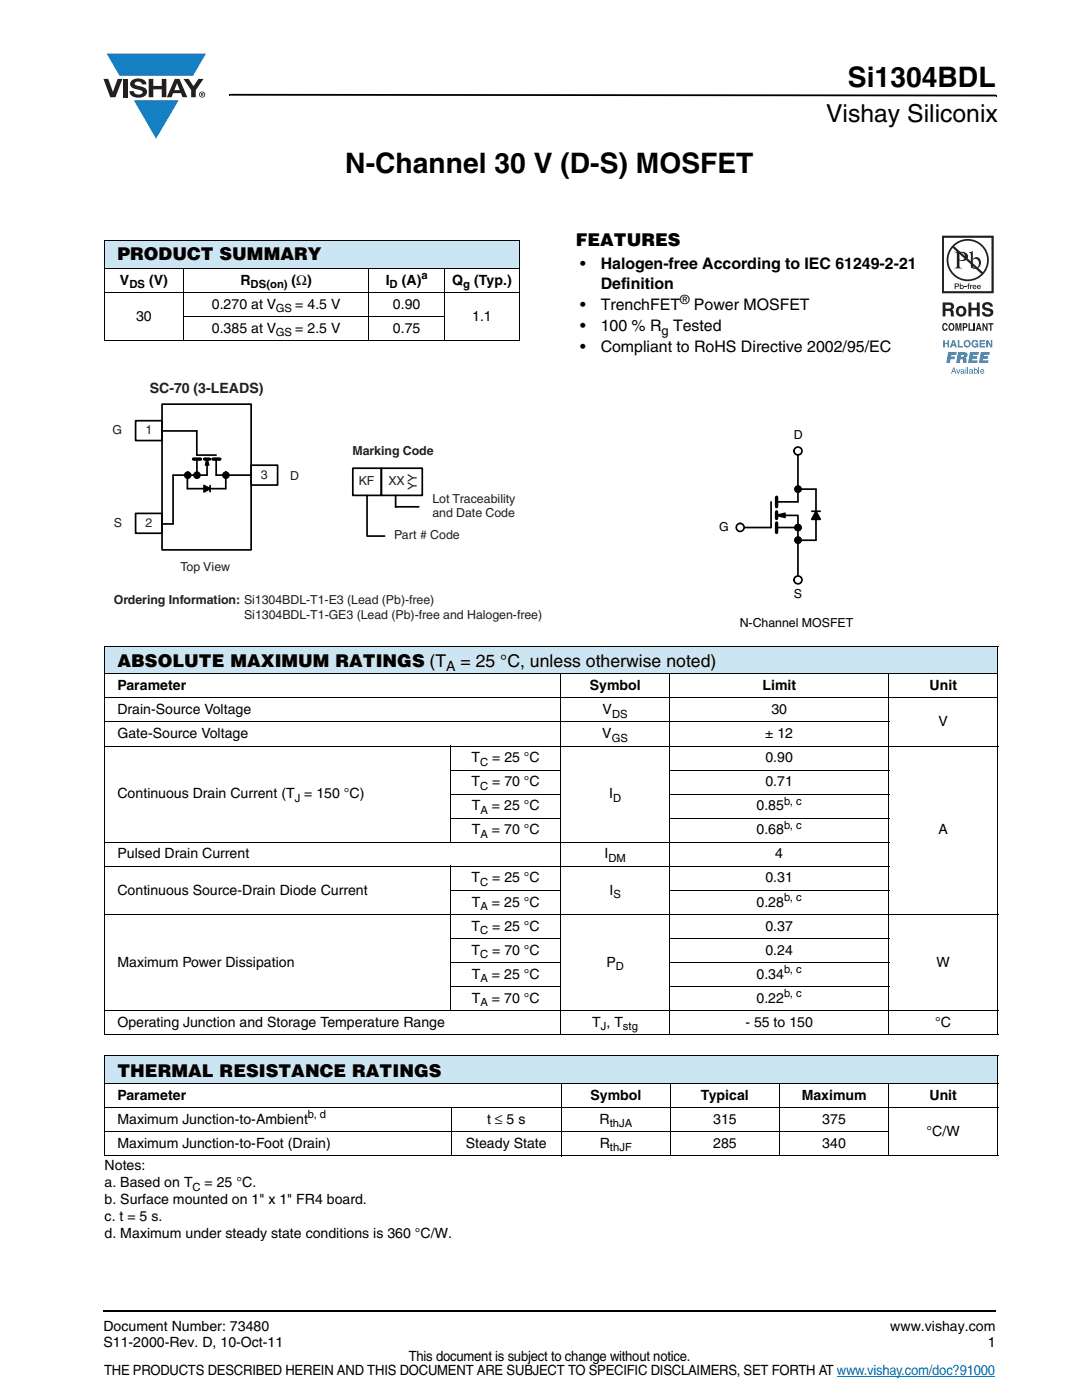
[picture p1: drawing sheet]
<svg xmlns="http://www.w3.org/2000/svg" width="216mm" height="279mm" viewBox="0 0 216 279" stroke-linecap="round" stroke-linejoin="round" font-family="sans-serif">
<g fill="#147fc3">
<path d="M21.3 10.7h19.8l-2.6 4.4h-1.1h-13.6z"/>
<path d="M26.7 20h8.9l-4.5 7.7z"/>
</g>
<g fill="#231f20">
<path d="M20.6 15.7h1l.9 2.6 1-2.6h.9l-1.4 3.7h-1z"/>
<path d="M24.6 15.7h.9v3.7h-.9z"/>
<path d="M26.3 16.1a2.09 2.09 0 0 1 2.8 .3l.1 .4h-.9a.79 .79 0 0 0-.7-.5 .79 .79 0 0 0-.7 .4l.2 .3 1 .3a1.09 1.09 0 0 1 1.2 1 1.09 1.09 0 0 1-1.1 1.1 1.78 1.78 0 0 1-2.4-1.2h.9a.96 .96 0 0 0 .8 .7 .96 .96 0 0 0 1-.5 1.31 1.31 0 0 0-1.3-.6 1.05 1.05 0 0 1-1.1-.5 1.05 1.05 0 0 1 .2-1.2z"/>
<path d="M29.7 15.7h.9v1.5h1.7v-1.5h.9v3.7h-.9v-1.6h-1.7v1.6h-.9z"/>
<path d="M36.6 15.7h1l1 1.5 1-1.5h1l-1.5 2.3v1.4h-1v-1.4z"/>
<path d="M35.3 16.7l.6 1.3h-1.1zM34.9 15.7l-1.6 3.7h.9l.3-.8h1.6l.3 .8h1l-1.6-3.7z"/>
<path d="M39.9 18.9a.46 .46 0 0 1 .9 0 .46 .46 0 0 1-.9 0zM39.7 18.9a.61 .61 0 0 0 1.2 0 .61 .61 0 0 0-1.2 0z"/>
<path d="M40.2 18.6l.2 .1v.1h-.2zM40.1 18.5v.7h.1v-.3l.4 .3-.2-.3 .2-.2-.1-.1z"/>
</g>
<path d="M45.7 18.7h.2v.4h-.2zM45.9 18.7l152.9 .2v.3l-152.9-.1zM198.8 18.9h.1v.3h-.1zM20.5 261.5h.1v.4h-.1z" fill="#000"/>
<path d="M20.6 261.7h178.2" fill="none" stroke="#000" stroke-width=".36"/>
<path d="M167 274.6h31.5" fill="none" stroke="#007ec4" stroke-width=".2"/>
<path d="M20.9 48.1h82.8v5.5h-82.8z" fill="#cce5f3"/>
<path d="M20.8 48.1h83M20.8 53.6h83M20.8 58.4h83M20.9 48.2v19.7M36.6 53.5v14.6M73.6 53.5v14.6M88.6 53.5v14.6M103.7 48.2v19.7M20.8 68h83M36.5 63.2h52.2" fill="none" stroke="#000" stroke-width=".2"/>
<path d="M22.4 76.1h85.8v47.9h-85.8z" fill="#fff"/>
<g fill="none" stroke="#000" stroke-width=".34">
<path d="M27.1 84h5.2v3.9h-5.2zM32.3 80.7h17.8v29h-17.8zM32.3 86h7v4.8M39.3 90.8h3.8M39.3 91.6v3.2M40.7 96.9l1.2 .6-1.2 .7zM41.3 91.6l-.3 1.2h.6l-.2-1.1M41.3 91.7v3.1h-6.8v9.8h-2.2M41.9 96.9v1.2M43.1 91.6v3.2h7M45.1 94.8v2.7h-7.7v-2.7M50.1 92.8h5.3v4h-5.3z"/>
<path d="M70.4 93.4h5.7v5.5h-5.7zM73.2 98.9v8.1M76.1 93.4h8.2v5.5h-8.2zM78.9 98.9v2.3M27.1 102.5h5.2v3.9h-5.2zM73.4 107h3.4M78.9 101.1h4.7"/>
<circle cx="37.5" cy="94.8" r=".59"/>
<circle cx="39.3" cy="94.8" r=".59"/>
<circle cx="45.1" cy="94.8" r=".59"/>
</g>
<path d="M38.6 91.6h1.4M40.8 91.6h1M42.5 91.6h1.4" fill="none" stroke="#000" stroke-width=".68"/>
<g fill="#000">
<path d="M41.3 91.6l.3 1.2h-.6zM40.7 96.9l1.2 .6-1.2 .7z"/>
<circle cx="37.5" cy="94.8" r=".59"/>
<circle cx="39.3" cy="94.8" r=".59"/>
<circle cx="45.1" cy="94.8" r=".59"/>
</g>
<path d="M143.5 85.3h26.8v40.4h-26.8z" fill="#fff"/>
<path d="M159.2 97.6h3.6M159.2 90.8v9.4h-4.2M153.9 100.2v5.1h-5.6M155 105.3h4.2M155 102.8l1.6-.4v.9l-1.5-.4M155 102.9h4.2v12M159.2 107.8h3.6" fill="none" stroke="#000" stroke-width=".34"/>
<path d="M155 99.2v1.9M155 102.2v1.3M155 104.4v1.9" fill="none" stroke="#000" stroke-width=".68"/>
<path d="M155 102.8l1.6-.4v.9z" fill="#000"/>
<circle cx="147.7" cy="105.2" r=".79" fill="#fff"/>
<g fill="none" stroke="#000" stroke-width=".34">
<path d="M162.8 97.6v10.2M162 102h1.7M162.8 102l.9 1.6h-1.7z"/>
<circle cx="147.7" cy="105.2" r=".79"/>
</g>
<path d="M162.8 102l.9 1.6h-1.7z" fill="#000"/>
<circle cx="159.2" cy="90" r=".79" fill="#fff"/>
<circle cx="159.2" cy="90" r=".79" fill="none" stroke="#000" stroke-width=".34"/>
<circle cx="159.2" cy="115.7" r=".79" fill="#fff"/>
<g fill="none" stroke="#000" stroke-width=".34">
<circle cx="159.2" cy="97.6" r=".58"/>
<circle cx="159.2" cy="115.7" r=".79"/>
<circle cx="159.2" cy="105.3" r=".58"/>
<circle cx="159.2" cy="107.8" r=".58"/>
</g>
<g fill="#000">
<circle cx="159.2" cy="97.6" r=".58"/>
<circle cx="159.2" cy="105.3" r=".58"/>
<circle cx="159.2" cy="107.8" r=".58"/>
</g>
<path d="M20.9 129h178.2v5.5h-178.2z" fill="#cce5f3"/>
<g fill="none" stroke="#000" stroke-width=".2">
<path d="M20.8 129h178.4M20.8 134.5h112.7M20.8 139.3h178.4M20.9 129.1v77.3M111.9 134.4v72.2M133.6 134.4v72.2M133.7 134.5h43.5M177.3 134.4v72.2M177.4 134.5h21.8M199.1 129.1v77.3M20.8 144.1h156.6M20.8 148.9h178.4"/>
<path d="M89.9 153.7h22.1M89.9 158.5h22.1M90 148.8v19.4M133.5 153.7h43.9M133.5 158.5h43.9M20.8 168.1h156.6M20.8 172.9h156.6M89.9 163.3h22.1M89.9 177.7h22.1M90 172.8v29M133.5 163.3h43.9M133.5 177.7h43.9"/>
<path d="M20.8 182.5h178.4M89.9 187.3h22.1M89.9 192.1h22.1M89.9 196.9h22.1M133.5 187.3h43.9M133.5 192.1h43.9M133.5 196.9h43.9M20.8 201.7h178.4M20.8 206.5h178.4"/>
</g>
<path d="M20.9 210.7h178.2v5.5h-178.2z" fill="#cce5f3"/>
<g fill="none" stroke="#000" stroke-width=".2">
<path d="M20.8 210.7h178.4M20.8 216.2h112.9M20.9 210.8v19.7M112 216.1v14.6M133.8 216.1v14.6M133.9 216.2h43.3M155.5 216.1v14.6M177.3 216.1v14.6M177.4 216.2h21.8M199.1 210.8v19.7M20.8 221h178.4M20.8 225.8h156.6"/>
<path d="M20.8 230.6h178.4M90 220.9v9.8"/>
</g>
<g fill="#fff">
<path d="M186.7 46.2h12.8v29.3h-12.8z"/>
<path d="M188 47.1h10.2v27.5h-10.2z"/>
</g>
<path d="M188.3 47.4h9.6v10.8h-9.6zM188 47.1v11.4h10.2v-11.4z" fill="#201d1e"/>
<g fill="#3853a3">
<path d="M188.2 67.9h.3v.5h.6v-.5h.3v1.4h-.3v-.6h-.6v.6h-.3z"/>
<path d="M191.1 67.9h.3v1.2h.7v.2h-1z"/>
<path d="M194 68.1a.68 .68 0 0 1 1.2 .2l-.8-.2a.55 .55 0 0 0-.2 .6 .55 .55 0 0 0 .4 .4l.3-.3h-.3v-.2h.6v.7h-.2v-.2a.71 .71 0 0 1-1.1 0 .71 .71 0 0 1 .1-1z"/>
<path d="M195.5 67.9h1v.2h-.7v.3h.7v.3h-.7v.4h.8v.2h-1.1z"/>
<path d="M196.8 67.9h.3l.6 1v-1h.3v1.4h-.3l-.6-1v1h-.3z"/>
<path d="M189.2 70.3h1.7l-.1 .5h-1v.4h.7l-.1 .5h-.7l-.2 .7h-.7z"/>
<path d="M193.6 70.3h1.7l-.1 .5h-1l-.1 .3h.9l-.1 .5h-.9v.3h1.1l-.1 .5h-1.8z"/>
<path d="M195.7 70.3h1.8l-.1 .5h-1.1v.3h.9l-.1 .5h-.9l-.1 .3h1.1l-.1 .5h-1.8z"/>
<path d="M190.8 73.7h.2l.2 .7 .3-.7h.1l-.3 .9h-.2z"/>
<path d="M193 73.4h.2v1.2h-.2z"/>
<path d="M195.3 73.4h.1v1.2h-.1z"/>
<path d="M190.2 68.2l-.1 .6h.3zM190.1 67.9h.3l.5 1.4h-.3l-.1-.3h-.5l-.1 .3h-.3z"/>
<path d="M192.5 68.6a.5 .5 0 0 0 1 0 .5 .5 0 0 0-1 0zM192.2 68.6a.75 .75 0 0 1 1.5 0 .75 .75 0 0 1-1.5 0z"/>
<path d="M191.8 70.8l-.1 .4 .6-.1v-.3zM191.2 70.3l1.7 .1a.63 .63 0 0 1-.3 1l.3 .3v.7h-.8l.1-.6-.3-.1h-.3l-.1 .7h-.7z"/>
<path d="M190.3 73.5l-.2 .6h.4zM190.2 73.4h.2l.4 1.2h-.1l-.2-.4h-.4l-.2 .4h-.1z"/>
<path d="M191.9 74.2v.2l.1 .1 .2-.1 .1-.3zM191.8 73.8l.3-.1h.2l.2 .9-.8-.1 .1-.4 .5-.2-.3-.1-.3 .2z"/>
<path d="M192.7 73.7h.1v.9h-.1zM192.7 73.4h.1v.1h-.1z"/>
<path d="M193.6 74.2l-.1 .2 .2 .1 .2-.1v-.3zM193.5 73.8l.3-.1h.2l.2 .9-.8-.1v-.4l.6-.2-.3-.1-.3 .2z"/>
<path d="M194.4 74.1a.31 .31 0 0 0 .6 0 .31 .31 0 0 0-.6 0zM194.3 73.4h.2v.4a.4 .4 0 0 1 .6 .3 .4 .4 0 0 1-.6 .4l-.2 .1z"/>
<path d="M195.8 73.9l-.1 .2h.5l-.1-.3zM195.8 73.7h.4l.2 .2v.3h-.7l.3 .3 .4-.2-.3 .3a.47 .47 0 0 1-.5-.3 .47 .47 0 0 1 .2-.6z"/>
</g>
<g fill="#231f20">
<path d="M193.2 60.4h.6v1h1.1v-1h.6v2.7h-.6v-1.2h-1.1v1.2h-.6z"/>
<path d="M196.3 60.5a1.15 1.15 0 0 1 1.8 .7h-.5l-.1-.2a.68 .68 0 0 0-.9-.1v.4l.2 .1a1.29 1.29 0 0 1 1.4 .9 1.17 1.17 0 0 1-1.1 .9 1.17 1.17 0 0 1-1.2-.9h.6v.2a.67 .67 0 0 0 1.1-.1l-.2-.3-.6-.1a.82 .82 0 0 1-.8-.5 .82 .82 0 0 1 .3-1z"/>
<path d="M188.2 64.6l.4-.2 .3 .1 .2 .5-.7-.2a.66 .66 0 0 0 .2 1l.2-.3h.3a.54 .54 0 0 1-.5 .5 .54 .54 0 0 1-.6-.4z"/>
<path d="M190.6 64.5h.4l.2 1.2 .3-1.2h.3v1.5h-.2v-1.3l-.2 1.3h-.3l-.2-1.3v1.3h-.3z"/>
<path d="M193.3 64.5h.2v1.2h.6v.3h-.8z"/>
<path d="M194.3 64.5h.3v1.5h-.3z"/>
<path d="M196 64.5h.3l.5 1v-1h.3v1.5h-.3l-.5-1.1v1.1h-.3z"/>
<path d="M197.2 64.5h1v.3h-.4v1.2h-.2v-1.2h-.4z"/>
<path d="M192.5 57.2h.4v.1h-.4z"/>
<path d="M193.2 56.6h.3l-.2 .2 .2 .1v.1h-.2v.7h-.2v-.7h-.1z"/>
<path d="M193.6 56.9h.1v.1l.4-.1v.1l-.3 .1v.6h-.2z"/>
<path d="M188.7 60.8v.8h.9a.39 .39 0 0 0 0-.7zM188.1 60.4h1.4a.79 .79 0 0 1 .8 .4 .79 .79 0 0 1-.1 .9l-.3 .1a.98 .98 0 0 1 .4 1.2l.1 .1h-.6l-.2-1h-.9v1h-.6z"/>
<path d="M191.5 61.5a.63 .63 0 0 0-.2 .8 .63 .63 0 0 0 .7 .4 .63 .63 0 0 0 .3-.8 .63 .63 0 0 0-.8-.4zM190.7 62.1a1.1 1.1 0 0 1 2.2 0 1.1 1.1 0 0 1-2.2 0z"/>
<path d="M189.7 64.8a.64 .64 0 0 0 .1 1l.2-.1a.64 .64 0 0 0-.2-1zM189.5 64.6l.2-.1a.56 .56 0 0 1 .7 .3 .82 .82 0 0 1-.6 1.2h-.1a.89 .89 0 0 1-.2-1.4z"/>
<path d="M192.4 64.8v.4l.4-.1-.1-.3zM192.1 64.5h.6a.5 .5 0 0 1 .4 .5 .5 .5 0 0 1-.4 .5h-.3v.5h-.3z"/>
<path d="M195.3 64.8l-.2 .6h.3zM195.1 64.5h.3l.5 1.5h-.3l-.1-.3h-.4l-.1 .3h-.3z"/>
<path d="M188.3 47.4h9.6v10.8h-9.6zM188 47.1v11.4h10.2v-11.4z"/>
<path d="M190.7 56.7v.4h.4v-.3zM190.5 56.6h.7l.2 .3-.2 .3-.5 .1v.4h-.2z"/>
<path d="M191.7 57.3a.26 .26 0 0 0 .5 0 .26 .26 0 0 0-.5 0zM191.5 56.6h.2v.4a.38 .38 0 0 1 .5 0 .38 .38 0 0 1 0 .5 .38 .38 0 0 1-.5 .1l-.2 .1z"/>
<path d="M194.3 57.1l-.1 .1h.5l-.2-.2zM194.2 56.9h.5l.1 .4h-.6l.1 .2 .5-.1a.42 .42 0 0 1-.6 .2 .42 .42 0 0 1 0-.7z"/>
<path d="M195.2 57.1l-.1 .1h.4l-.2-.2zM195.1 56.9h.4l.2 .4h-.6l.1 .2 .5-.1a.42 .42 0 0 1-.7 .2 .42 .42 0 0 1 .1-.7z"/>
<path d="M191.4 50.5v1.3a.75 .75 0 0 0 1.2-.6 .75 .75 0 0 0-1.2-.7zM190.5 50.2a2.81 2.81 0 0 1 2.4 .4 .97 .97 0 0 1 0 1.2 .97 .97 0 0 1-1.2 .2h-.3v1.1l.1 .2 .4 .3h-1.4l.3-.2 .1-.3v-2.4v-.2z"/>
<path d="M194.1 51.9v1.3l.2 .2a.72 .72 0 0 0 .8-.1 .72 .72 0 0 0 .2-.7 .72 .72 0 0 0-.3-.8 .72 .72 0 0 0-.9 .1zM193.3 50.4l.8-.3v1.6a.89 .89 0 0 1 1.1-.3 .89 .89 0 0 1 .5 1 1.23 1.23 0 0 1-.6 1.1 1.23 1.23 0 0 1-1.4-.1v-2.7z"/>
<path d="M190.4 49.1a3.9 3.9 0 0 1 5.3-.1 3.9 3.9 0 0 1 .4 5.3zM190.1 49.5l5.7 5.1a3.9 3.9 0 0 1-5.3 .2 3.9 3.9 0 0 1-.4-5.3zM188.9 51.9a4.2 4.2 0 0 0 8.4 0 4.2 4.2 0 0 0-8.4 0z"/>
</g>
<g font-size="5.6">
<text x="169.2" y="17.4">Si1304BDL</text>
<text x="68.9" y="34.5">N-Channel 30 V (D-S) MOSFET</text>
</g>
<text font-size="4.9" x="164.8" y="24.4">Vishay Siliconix</text>
<g font-size="3.5">
<text x="23.4" y="52">PRODUCT SUMMARY</text>
<text x="114.9" y="49">FEATURES</text>
<text x="23.4" y="133.1">ABSOLUTE MAXIMUM RATINGS (T</text>
<text x="91.9" y="133.1">= 25 °C, unless otherwise noted)</text>
<text x="23.4" y="214.9">THERMAL RESISTANCE RATINGS</text>
</g>
<g font-size="3.2">
<text x="115.8" y="53.7">•</text>
<text x="119.9" y="53.7">Halogen-free According to IEC 61249-2-21</text>
<text x="119.9" y="57.6">Definition</text>
<text x="115.8" y="61.8">•</text>
<text x="119.9" y="61.8">TrenchFET</text>
<text x="138.5" y="61.8">Power MOSFET</text>
<text x="115.8" y="70.3">•</text>
<text x="115.8" y="66.1">•</text>
<text x="119.9" y="70.3">Compliant to RoHS Directive 2002/95/EC</text>
<text x="119.9" y="66.1">100 % R</text>
<text x="134.3" y="66.1">Tested</text>
</g>
<g font-size="2.8">
<text x="23.9" y="56.8">V</text>
<text x="29.7" y="56.8">(V)</text>
<text x="48" y="56.8">R</text>
<text x="58.2" y="56.8">(Ω)</text>
<text x="77" y="56.8">I</text>
<text x="80.2" y="56.8">(A)</text>
<text x="90.2" y="56.8">Q</text>
<text x="94.6" y="56.8">(Typ.)</text>
<text x="27.2" y="64">30</text>
<text x="42.3" y="61.6">0.270 at V</text>
<text x="58.9" y="61.6">= 4.5 V</text>
<text x="78.4" y="61.6">0.90</text>
<text x="94.2" y="64">1.1</text>
<text x="42.3" y="66.4">0.385 at V</text>
<text x="58.9" y="66.4">= 2.5 V</text>
<text x="78.4" y="66.4">0.75</text>
<text x="23.4" y="137.7">Parameter</text>
<text x="89" y="134">A</text>
<text x="117.7" y="137.7">Symbol</text>
<text x="152.1" y="137.7">Limit</text>
<text x="185.5" y="137.7">Unit</text>
<text x="23.4" y="142.5">Drain-Source Voltage</text>
<text x="120.2" y="142.5">V</text>
<text x="153.9" y="142.5">30</text>
<text x="23.4" y="147.3">Gate-Source Voltage</text>
<text x="120.2" y="147.3">V</text>
<text x="152.7" y="147.3">± 12</text>
<text x="187.3" y="144.9">V</text>
<text x="94.1" y="152.1">T</text>
<text x="98.2" y="152.1">= 25 °C</text>
<text x="152.7" y="152.1">0.90</text>
<text x="23.4" y="159.3">Continuous Drain Current (T = 150 °C)</text>
<text x="94.1" y="156.9">T</text>
<text x="94.1" y="161.7">T</text>
<text x="98.2" y="161.7">= 25 °C</text>
<text x="98.2" y="156.9">= 70 °C</text>
<text x="121.5" y="159.3">I</text>
<text x="151" y="161.7">0.85</text>
<text x="152.7" y="156.9">0.71</text>
<text x="94.1" y="166.5">T</text>
<text x="98.2" y="166.5">= 70 °C</text>
<text x="151" y="166.5">0.68</text>
<text x="187.3" y="166.5">A</text>
<text x="23.4" y="171.3">Pulsed Drain Current</text>
<text x="120.6" y="171.3">I</text>
<text x="154.7" y="171.3">4</text>
<text x="23.4" y="178.5">Continuous Source-Drain Diode Current</text>
<text x="94.1" y="176.1">T</text>
<text x="98.2" y="176.1">= 25 °C</text>
<text x="121.6" y="178.5">I</text>
<text x="152.7" y="176.1">0.31</text>
<text x="94.1" y="185.7">T</text>
<text x="94.1" y="180.9">T</text>
<text x="98.2" y="180.9">= 25 °C</text>
<text x="98.2" y="185.7">= 25 °C</text>
<text x="151" y="180.9">0.28</text>
<text x="152.7" y="185.7">0.37</text>
<text x="94.1" y="190.5">T</text>
<text x="98.2" y="190.5">= 70 °C</text>
<text x="152.7" y="190.5">0.24</text>
<text x="23.4" y="192.9">Maximum Power Dissipation</text>
<text x="94.1" y="195.3">T</text>
<text x="98.2" y="195.3">= 25 °C</text>
<text x="121" y="192.9">P</text>
<text x="151" y="195.3">0.34</text>
<text x="186.9" y="192.9">W</text>
<text x="94.1" y="200.1">T</text>
<text x="98.2" y="200.1">= 70 °C</text>
<text x="151" y="200.1">0.22</text>
<text x="23.4" y="204.9">Operating Junction and Storage Temperature Range</text>
<text x="118.2" y="204.9">T , T</text>
<text x="148.7" y="204.9">- 55 to 150</text>
<text x="186.6" y="204.9">°C</text>
<text x="23.4" y="219.5">Parameter</text>
<text x="117.8" y="219.5">Symbol</text>
<text x="139.9" y="219.5">Typical</text>
<text x="160" y="219.5">Maximum</text>
<text x="185.5" y="219.5">Unit</text>
<text x="23.4" y="224.2">Maximum Junction-to-Ambient</text>
<text x="97.2" y="224.2">t ≤ 5 s</text>
<text x="119.6" y="224.2">R</text>
<text x="142.3" y="224.2">315</text>
<text x="164.1" y="224.2">375</text>
<text x="184.9" y="226.7">°C/W</text>
<text x="20.9" y="233.6">Notes:</text>
<text x="23.4" y="229">Maximum Junction-to-Foot (Drain)</text>
<text x="92.9" y="229">Steady State</text>
<text x="119.7" y="229">R</text>
<text x="142.3" y="229">285</text>
<text x="164.1" y="229">340</text>
<text x="20.9" y="236.9">a. Based on T</text>
<text x="40.8" y="236.9">= 25 °C.</text>
<text x="20.9" y="240.3">b. Surface mounted on 1&quot; x 1&quot; FR4 board.</text>
<text x="20.9" y="243.6">c. t = 5 s.</text>
<text x="20.9" y="247">d. Maximum under steady state conditions is 360 °C/W.</text>
<text x="20.6" y="265.6">Document Number: 73480</text>
<text x="20.6" y="268.8">S11-2000-Rev. D, 10-Oct-11</text>
<text x="177.7" y="265.6">www.vishay.com</text>
<text x="197.1" y="268.8">1</text>
<text x="20.8" y="274.4">THE PRODUCTS DESCRIBED HEREIN AND THIS DOCUMENT ARE SUBJECT TO SPECIFIC DISCLAIMERS, SET FORTH AT www.vishay.com/doc?91000</text>
<text x="81.6" y="271.6">This document is subject to change without notice.</text>
</g>
<text font-size="2.8" fill="#231f20" x="29.9" y="78.5">SC-70 (3-LEADS)</text>
<g font-size="2.5">
<text x="135.7" y="60.6">®</text>
<text x="132" y="66.9">g</text>
<text x="158.4" y="87.6">D</text>
<text x="143.5" y="105.9">G</text>
<text x="158.4" y="119.4">S</text>
<text x="147.6" y="125.2">N-Channel MOSFET</text>
</g>
<g font-size="2.5" fill="#231f20">
<text x="22.4" y="86.6">G</text>
<text x="29" y="86.6">1</text>
<text x="52.1" y="95.5">3</text>
<text x="57.9" y="95.8">D</text>
<text x="70.3" y="90.9">Marking Code</text>
<text x="71.6" y="96.8">KF</text>
<text x="77.5" y="96.8">XX</text>
<text x="83.2" y="97.8" transform="rotate(-90 83.2 97.8)">YY</text>
<text x="86.3" y="100.4">Lot Traceability</text>
<text x="22.7" y="105.1">S</text>
<text x="29" y="105.1">2</text>
<text x="78.7" y="107.6">Part # Code</text>
<text x="86.3" y="103.2">and Date Code</text>
<text x="36" y="114">Top View</text>
<text x="22.7" y="120.5">Ordering Information: Si1304BDL-T1-E3 (Lead (Pb)-free)</text>
<text x="48.7" y="123.4">Si1304BDL-T1-GE3 (Lead (Pb)-free and Halogen-free)</text>
</g>
<g font-size="2.2">
<text x="25.8" y="57.5">DS</text>
<text x="50" y="57.5">DS(on)</text>
<text x="77.7" y="57.5">D</text>
<text x="84.1" y="55.7">a</text>
<text x="92.4" y="57.5">g</text>
<text x="55" y="62.3">GS</text>
<text x="55" y="67.1">GS</text>
<text x="122.1" y="143.2">DS</text>
<text x="122.1" y="148">GS</text>
<text x="95.8" y="152.8">C</text>
<text x="58.8" y="160">J</text>
<text x="95.8" y="157.6">C</text>
<text x="122.3" y="160">D</text>
<text x="156.5" y="160.6">b, c</text>
<text x="95.9" y="162.4">A</text>
<text x="95.9" y="167.2">A</text>
<text x="156.5" y="165.4">b, c</text>
<text x="121.4" y="172">DM</text>
<text x="95.8" y="176.8">C</text>
<text x="122.4" y="179.2">S</text>
<text x="156.5" y="179.8">b, c</text>
<text x="95.9" y="181.6">A</text>
<text x="95.8" y="186.4">C</text>
<text x="95.8" y="191.2">C</text>
<text x="95.9" y="196">A</text>
<text x="122.9" y="193.6">D</text>
<text x="156.5" y="194.2">b, c</text>
<text x="95.9" y="200.8">A</text>
<text x="156.5" y="199">b, c</text>
<text x="119.9" y="205.6">J</text>
<text x="124.3" y="205.6">stg</text>
<text x="61.4" y="223.1">b, d</text>
<text x="121.7" y="225">thJA</text>
<text x="121.7" y="229.8">thJF</text>
<text x="38.4" y="237.6">C</text>
</g>
</svg>
